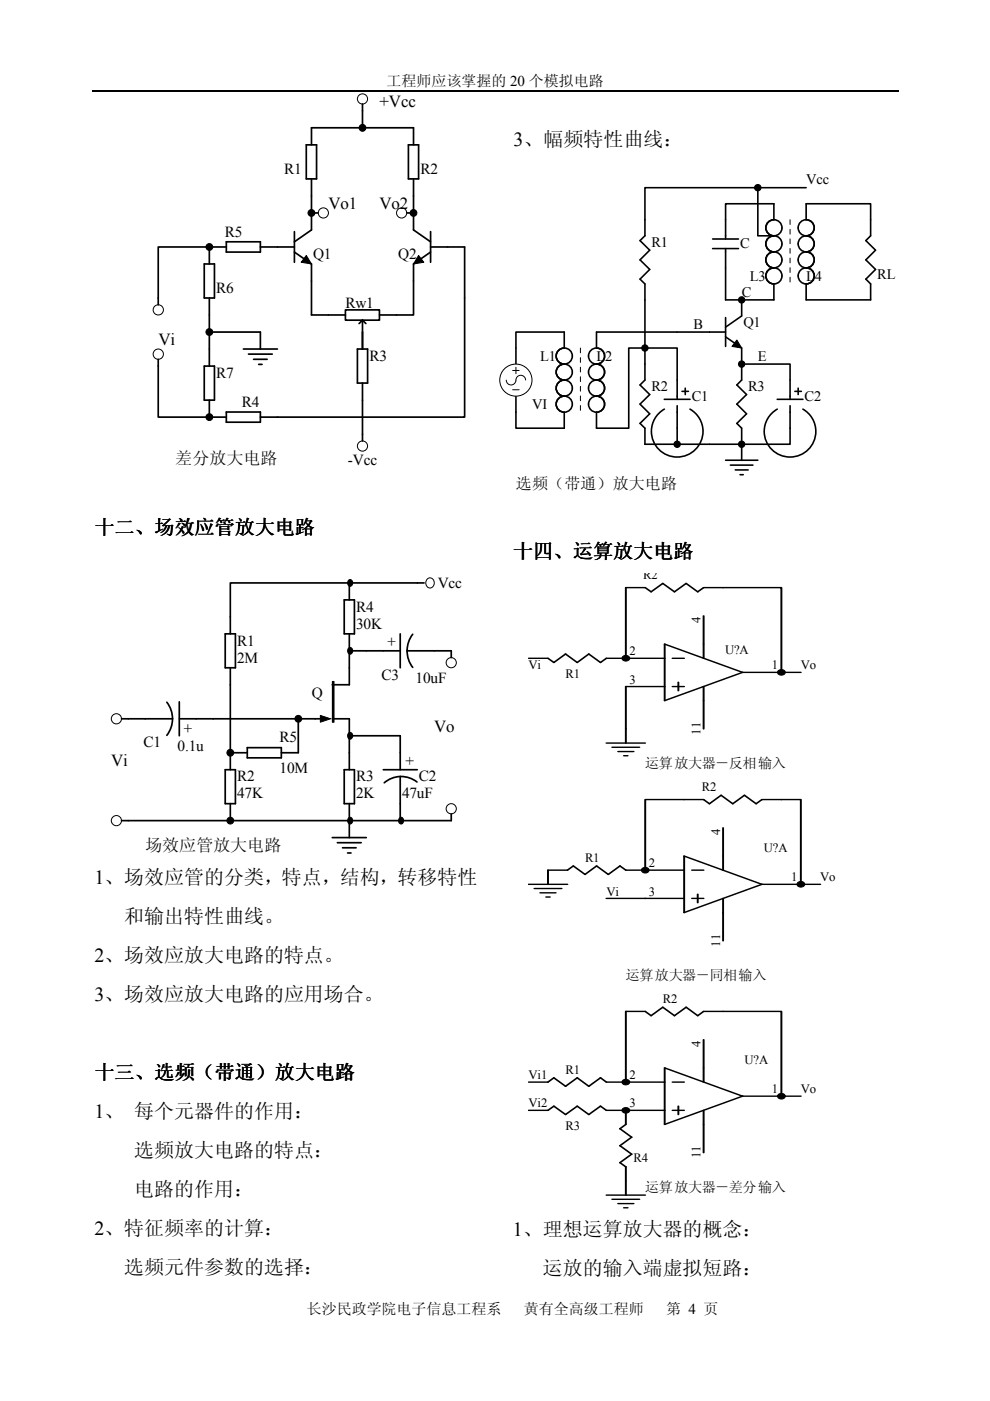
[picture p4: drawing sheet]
<svg xmlns="http://www.w3.org/2000/svg" width="210mm" height="297mm" viewBox="0 0 210 297" stroke-linecap="round" stroke-linejoin="round" font-family="sans-serif">
<path d="M19.5 19.3h171" fill="none" stroke="#000" stroke-width=".25"/>
<path d="M20 116.4h79.3v64.8h-79.3z" fill="#fff"/>
<g fill="none" stroke="#000" stroke-width=".36">
<path d="M47.8 134.4h2.1v7.2h-2.1zM73 127.2h2.1v7.2h-2.1zM74.1 123.6v3.6M74.1 134.4v10.8h-3.7M74.1 138h10.8M84.9 134.4v7.2M86.3 138l.3 1.8 .9 1.7M86.3 138h9.4v1.4M87.5 134.5l-.9 1.6-.3 1.9M89.9 123.6h-41.1v10.8M25.8 152.4h10.8M35.4 148.9l.9 1.6 .3 1.9"/>
<path d="M36.6 152.4l-.3 1.9-.9 1.6M38 152.4h30.6M38 148.8v7.2M48.8 159.6h3.6M48.8 141.6v21.6M52.4 158.5h7.2v2.2h-7.2zM63.2 152.4v7.2h-3.6M70.4 152.4h3.7v3.6M47.8 163.2h2.1v7.2h-2.1zM48.8 170.4v3.6M70.4 177.6h7.3M71.5 178.7h5.1"/>
<path d="M72.6 179.7h2.9M73 163.2h2.1v7.2h-2.1zM74.1 163.2v-7.2h10.8v7.2M74.1 170.4v7.2M81.3 163.2h7.2M84.9 164.6a5.5 5.5 0 0 1 3.5 1.2M84.9 164.6l-1.8 .4-1.6 1M84.9 164.6v9.4M95.7 172.6v1.4h-69.9M73.7 180.8h.7"/>
</g>
<path d="M70.7 144.5v8.6" fill="none" stroke="#000" stroke-width=".34"/>
<g fill="none" stroke="#000" stroke-width=".21">
<path d="M73.9 137.5a.64 .64 0 0 1 .8 .1 .64 .64 0 0 1-.1 .9 .64 .64 0 0 1-.9-.1 .64 .64 0 0 1 .2-.9zM73.9 123.1a.64 .64 0 0 1 .8 .1 .64 .64 0 0 1-.1 .9 .64 .64 0 0 1-.9-.1 .64 .64 0 0 1 .2-.9zM90.5 122.8a.99 .99 0 0 1 1.4 .2 .99 .99 0 0 1-.1 1.4 .99 .99 0 0 1-1.4-.2 .99 .99 0 0 1 .1-1.4zM67.9 151.7l2.2 .7-2.2 .7zM70.5 144.5h.3v8.6h-.3zM73.9 155.5a.64 .64 0 0 1 .8 .1 .64 .64 0 0 1-.1 .9 .64 .64 0 0 1-.9-.1 .64 .64 0 0 1 .2-.9zM73.9 173.5a.63 .63 0 0 1 .8 .1 .63 .63 0 0 1-.1 .9 .63 .63 0 0 1-.9-.1 .63 .63 0 0 1 .2-.9zM84.7 173.5a.63 .63 0 0 1 .8 .1 .63 .63 0 0 1-.1 .9 .63 .63 0 0 1-.9-.1 .63 .63 0 0 1 .2-.9z"/>
<circle cx="24.7" cy="152.4" r="1.08"/>
<circle cx="48.8" cy="159.6" r=".72"/>
<circle cx="63.2" cy="152.4" r=".72"/>
<circle cx="95.7" cy="140.5" r="1.08"/>
<circle cx="24.7" cy="174" r="1.08"/>
<circle cx="48.8" cy="174" r=".72"/>
<circle cx="95.7" cy="171.5" r="1.08"/>
</g>
<g fill="#000">
<path d="M67.9 151.7l2.2 .7-2.2 .7z"/>
<path d="M73.9 137.5a.64 .64 0 0 1 .8 .1 .64 .64 0 0 1-.1 .9 .64 .64 0 0 1-.9-.1 .64 .64 0 0 1 .2-.9z" fill-rule="evenodd"/>
<path d="M73.9 123.1a.64 .64 0 0 1 .8 .1 .64 .64 0 0 1-.1 .9 .64 .64 0 0 1-.9-.1 .64 .64 0 0 1 .2-.9z" fill-rule="evenodd"/>
<path d="M73.9 155.5a.64 .64 0 0 1 .8 .1 .64 .64 0 0 1-.1 .9 .64 .64 0 0 1-.9-.1 .64 .64 0 0 1 .2-.9z" fill-rule="evenodd"/>
<path d="M73.9 173.5a.63 .63 0 0 1 .8 .1 .63 .63 0 0 1-.1 .9 .63 .63 0 0 1-.9-.1 .63 .63 0 0 1 .2-.9z" fill-rule="evenodd"/>
<path d="M84.7 173.5a.63 .63 0 0 1 .8 .1 .63 .63 0 0 1-.1 .9 .63 .63 0 0 1-.9-.1 .63 .63 0 0 1 .2-.9z" fill-rule="evenodd"/>
<circle cx="48.8" cy="159.6" r=".72"/>
<circle cx="63.2" cy="152.4" r=".72"/>
<circle cx="48.8" cy="174" r=".72"/>
</g>
<path d="M26.4 19.9h79.3v79.4h-79.3z" fill="#fff"/>
<g fill="none" stroke="#000" stroke-width=".36">
<path d="M64.9 30.7h2.2v7.2h-2.2zM66 30.7v-3.6h21.7v3.6M66 37.9v10.8l-3.6 2.6M76.9 22.1v5M86.6 30.7h2.2v7.2h-2.2zM87.7 37.9v10.8l3.6 2.6M43.3 56h2.2v7.2h-2.2zM44.4 52.4h-10.9v12.2M44.4 52.4h3.6M44.4 52.4v3.6M48 51.3h7.2v2.1h-7.2zM55.2 52.4h7.2"/>
<path d="M62.4 53.4l3.6 2.6v10.8h7.2M62.4 49.1v6.5M66 45.1h1.5M86.2 45.1h1.5M91.3 53.4l-3.6 2.6v10.8h-7.2M91.3 52.4h7.2v36h-43.3M91.3 49.1v6.5M33.5 76.2v12.2h10.9M43.3 77.6h2.2v7.2h-2.2zM44.4 70.4h10.8v3.6M44.4 63.2v14.4M51.6 74h7.2"/>
<path d="M52.7 75.1h5M53.8 76.2h2.8M54.8 77.3h.8M73.2 65.7h7.3v2.2h-7.3zM75.8 74h2.1v7.2h-2.1zM76.9 67.9v6.1M76.9 67.9l-.8 .7M76.9 67.9l.7 .7M44.4 88.4h3.6M44.4 84.8v3.6M48 87.4h7.2v2.1h-7.2zM76.9 81.2v12.3"/>
</g>
<g fill="#000">
<path d="M64.9 54.2l1.1 1.8-2.1-.4zM88.8 54.2l1.1 1.4-2.2 .4z"/>
<circle cx="76.9" cy="27.1" r=".72"/>
<circle cx="44.4" cy="52.4" r=".72"/>
<circle cx="66" cy="45.1" r=".72"/>
<circle cx="87.7" cy="45.1" r=".72"/>
<circle cx="44.4" cy="70.4" r=".72"/>
<circle cx="44.4" cy="88.4" r=".72"/>
</g>
<g fill="none" stroke="#000" stroke-width=".21">
<path d="M64.9 54.2l1.1 1.8-2.1-.4zM88.8 54.2l1.1 1.4-2.2 .4z"/>
<circle cx="76.9" cy="27.1" r=".72"/>
<circle cx="76.9" cy="21" r="1.08"/>
<circle cx="44.4" cy="52.4" r=".72"/>
<circle cx="66" cy="45.1" r=".72"/>
<circle cx="68.6" cy="45.1" r="1.08"/>
<circle cx="85.2" cy="45.1" r="1.08"/>
<circle cx="87.7" cy="45.1" r=".72"/>
<circle cx="33.6" cy="75.1" r="1.09"/>
<circle cx="33.6" cy="65.7" r="1.09"/>
<circle cx="44.4" cy="70.4" r=".72"/>
<circle cx="44.4" cy="88.4" r=".72"/>
<circle cx="76.9" cy="94.6" r="1.08"/>
</g>
<path d="M102.6 36.4h88.9v68h-88.9z" fill="#fff"/>
<path d="M136.7 46.6v3.4l-1 1 2.1 2-2.1 2.1 2.1 2-2.1 2.1 1 1v3.4M184.6 46.6v3.4l-1 1 2 2-2 2.1 2 2-2 2.1 1 1v3.4M109.4 73.8v3.4M136.7 77.2v3.4l-1 1 2.1 2.1-2.1 2 2.1 2-2.1 2.1 1 1v3.4M150.4 70.4h3.4M153.8 71.4l3.4 2.4v6.8l-1 1 2.1 2.1-2.1 2 2.1 2-2.1 2.1 1 1v3.4M153.8 67.3v6.1M157.2 63.6v3.4l-3.4 2.4M109.4 84v3.4" fill="none" stroke="#000" stroke-width=".34"/>
<path d="M156.2 72.1l1 1.7-2-.4z" fill="#000"/>
<path d="M156.2 72.1l1 1.7-2-.4z" fill="none" stroke="#000" stroke-width=".21"/>
<circle cx="109.4" cy="80.6" r="3.4" fill="#fff"/>
<g fill="none" stroke="#000" stroke-width=".21">
<path d="M108.7 78.6h1.4M109.4 77.9v1.3M107.3 80.6a1.03 1.03 0 0 0 1.1 1 1.03 1.03 0 0 0 1-1 1.03 1.03 0 0 1 1-1 1.03 1.03 0 0 1 1 1M108.7 82.6h1.4"/>
<circle cx="160.7" cy="39.8" r=".68"/>
<circle cx="136.7" cy="73.8" r=".68"/>
<circle cx="157.2" cy="77.2" r=".68"/>
<circle cx="157.2" cy="63.6" r=".68"/>
<circle cx="109.4" cy="80.6" r="3.4"/>
<circle cx="143.6" cy="94.2" r=".68"/>
<circle cx="157.2" cy="94.2" r=".68"/>
</g>
<g fill="none" stroke="#000" stroke-width=".34">
<path d="M160.7 39.8v10.2h3.4M170.9 39.8h-34.2v6.8M151.1 52.7h5.5M151.1 50.7h5.5M164.1 50a1.71 1.71 0 0 1-1.6-2.4 1.71 1.71 0 0 1 2.9-.4 1.71 1.71 0 0 1-.9 2.7 1.71 1.71 0 0 1-2.1-1.4 1.71 1.71 0 0 1 1.7-1.9v-3.4h-10.3v7.5M164.1 50a1.7 1.7 0 0 0-1.6 2.4 1.7 1.7 0 0 0 2.9 .4 1.7 1.7 0 0 0-.9-2.7 1.71 1.71 0 0 0-2.1 1.4 1.71 1.71 0 0 0 1.7 1.9 1.7 1.7 0 0 0-1.5 2.4 1.7 1.7 0 0 0 2.8 .4 1.7 1.7 0 0 0-.9-2.7 1.7 1.7 0 0 0-2.1 1.4 1.7 1.7 0 0 0 1.7 1.9 1.71 1.71 0 0 0-1.6 2.4 1.71 1.71 0 0 0 2.9 .4 1.71 1.71 0 0 0-.9-2.7 1.71 1.71 0 0 0-2.1 1.4 1.71 1.71 0 0 0 1.7 1.9v3.4h-10.3v-10.9M184.6 46.6v-3.4h-13.7v3.4a1.7 1.7 0 0 1 1.6 2.4 1.7 1.7 0 0 1-2.9 .4 1.7 1.7 0 0 1 .9-2.8 1.71 1.71 0 0 1 2.1 1.5 1.71 1.71 0 0 1-1.7 1.9 1.7 1.7 0 0 1 1.6 2.4 1.7 1.7 0 0 1-2.9 .4 1.7 1.7 0 0 1 .9-2.7 1.7 1.7 0 0 1 2.1 1.4 1.7 1.7 0 0 1-1.7 1.9 1.7 1.7 0 0 1 1.6 2.4 1.7 1.7 0 0 1-2.9 .4 1.7 1.7 0 0 1 .9-2.7 1.7 1.7 0 0 1 2.1 1.4 1.7 1.7 0 0 1-1.7 1.9 1.7 1.7 0 0 1 1.6 2.4 1.7 1.7 0 0 1-2.9 .4 1.7 1.7 0 0 1 .9-2.7 1.71 1.71 0 0 1 2.1 1.4 1.71 1.71 0 0 1-1.7 1.9v3.4h13.7M109.4 73.8v-3.4h10.2v3.4a1.71 1.71 0 0 0-1.5 2.4 1.71 1.71 0 0 0 2.8 .4 1.71 1.71 0 0 0-.8-2.8 1.71 1.71 0 0 0-2.2 1.5 1.71 1.71 0 0 0 1.7 1.9 1.69 1.69 0 0 0-1.5 2.4 1.69 1.69 0 0 0 2.8 .4 1.69 1.69 0 0 0-.8-2.7 1.7 1.7 0 0 0-2.2 1.4 1.7 1.7 0 0 0 1.7 1.9 1.7 1.7 0 0 0-1.5 2.4 1.7 1.7 0 0 0 2.8 .4 1.7 1.7 0 0 0-.8-2.8 1.71 1.71 0 0 0-2.2 1.5 1.71 1.71 0 0 0 1.7 1.9 1.7 1.7 0 0 0-1.5 2.4 1.7 1.7 0 0 0 2.8 .4 1.7 1.7 0 0 0-.8-2.8 1.71 1.71 0 0 0-2.2 1.5 1.71 1.71 0 0 0 1.7 1.9v3.4h-10.2v-3.4M136.7 63.6v13.6M150.4 70.4h-23.9v3.4a1.7 1.7 0 0 1 1.5 2.4 1.7 1.7 0 0 1-2.8 .4 1.7 1.7 0 0 1 .8-2.8 1.71 1.71 0 0 1 2.2 1.5 1.71 1.71 0 0 1-1.7 1.9 1.69 1.69 0 0 1 1.5 2.4 1.69 1.69 0 0 1-2.8 .4 1.69 1.69 0 0 1 .8-2.7 1.7 1.7 0 0 1 2.2 1.4 1.7 1.7 0 0 1-1.7 1.9 1.7 1.7 0 0 1 1.5 2.4 1.7 1.7 0 0 1-2.8 .4 1.7 1.7 0 0 1 .8-2.8 1.7 1.7 0 0 1 2.2 1.5 1.7 1.7 0 0 1-1.7 1.9 1.7 1.7 0 0 1 1.5 2.4 1.7 1.7 0 0 1-2.8 .4 1.7 1.7 0 0 1 .8-2.8 1.71 1.71 0 0 1 2.2 1.5 1.71 1.71 0 0 1-1.7 1.9v3.4h6.8v-17h10.3v10.9M157.2 77.2h10.3v7.5M140.8 84.7h5.5"/>
<path d="M140.9 86.7a5.4 5.4 0 0 0-1.5 8.3 5.4 5.4 0 0 0 8.3 0 5.4 5.4 0 0 0-1.4-8.3M143.6 86v8.2M144.6 83h1.4M145.3 82.3v1.4M153.8 97.6h6.9M154.9 98.6h4.7M155.9 99.6h2.7M157.2 94.2v3.4M164.8 84.7h5.4M164.8 86.7a5.4 5.4 0 0 0-1.5 8.3 5.4 5.4 0 0 0 8.4 0 5.4 5.4 0 0 0-1.5-8.3M167.5 86v8.2h-30.8M168.5 83h1.4"/>
<path d="M169.2 82.3v1.4M156.9 100.6h.7"/>
</g>
<path d="M167.5 46.6v13.6M123.1 73.8v13.6" fill="none" stroke="#000" stroke-width=".21" stroke-dasharray="1 1 1 1 1 1 1 1"/>
<g fill="#000">
<circle cx="160.7" cy="39.8" r=".68"/>
<circle cx="136.7" cy="73.8" r=".68"/>
<circle cx="157.2" cy="77.2" r=".68"/>
<circle cx="157.2" cy="63.6" r=".68"/>
<circle cx="143.6" cy="94.2" r=".68"/>
<circle cx="157.2" cy="94.2" r=".68"/>
</g>
<path d="M112.1 121.6h70.1v134.8h-70.1z" fill="#fff"/>
<g fill="none" stroke="#000" stroke-width=".35">
<path d="M112.1 139.6h4.1l1.2 .9 2.5-1.8 2.5 1.8 2.4-1.8 2.5 1.8 1.3-.9h12.3M132.7 139.6v-15h4.1l1.2 .9 2.5-1.8 2.5 1.8 2.5-1.8 2.4 1.8 1.3-.9h16.5v18M140.9 136.6l16.5 6-16.5 5.9zM142.6 139.6h2.5M149.2 130.6v9M128.6 157.5h8.2M129.8 158.4h5.8M131 159.3h3.3M140.9 145.6h-8.2v11.9M142.6 145.6h2.5M143.8 144.7v1.8M149.2 145.6v8.9"/>
<path d="M157.4 142.6h12.4M132.3 160.2h.8M153.3 175.5v9M112.1 187.5h8.2M113.3 188.4h5.8M114.5 189.3h3.3M115.8 190.2h.8M128.6 190.5h16.5M136.8 184.5v-15h12.4l1.2 .9 2.5-1.8 2.5 1.8 2.4-1.8 2.5 1.8 1.2-.9h8.3v18M145.1 184.5h-12.4l-1.3-.9-2.4 1.8-2.5-1.8-2.5 1.8-2.4-1.8-1.3 .9h-4.1v3M145.1 181.5l16.4 6-16.4 6zM146.7 184.5h2.5"/>
<path d="M146.7 190.5h2.5M147.9 189.6v1.8M153.3 190.5v9M161.5 187.5h12.4M112.1 229.4h4.1l1.2-.9 2.5 1.8 2.5-1.8 2.4 1.8 2.5-1.8 1.3 .9h12.3M112.1 235.4h4.1l1.2-.9 2.5 1.8 2.5-1.8 2.4 1.8 2.5-1.8 1.3 .9h12.3M132.7 229.4v-15h4.1l1.2 .9 2.5-1.7 2.5 1.7 2.5-1.7 2.4 1.7 1.3-.9h16.5v18M132.7 235.4v3l-1.3 .9 2.5 1.8-2.5 1.8 2.5 1.8-2.5 1.8 1.3 .9v6M140.9 226.4l16.5 6-16.5 6zM142.6 229.4h2.5M142.6 235.4h2.5M143.8 234.5v1.8"/>
<path d="M149.2 220.4v9M149.2 235.4v9M157.4 232.4h12.4M128.6 253.4h8.2M129.8 254.3h5.8M131 255.2h3.3M132.3 256.1h.8"/>
</g>
<g fill="#000">
<path d="M132.1 139.1a.8 .8 0 0 1 .9-.1 .8 .8 0 0 1 .5 .8 .82 .82 0 0 1-1 .4 .82 .82 0 0 1-.6-.9z" fill-rule="evenodd"/>
<path d="M165.1 142.1a.8 .8 0 0 1 .9-.1 .8 .8 0 0 1 .4 .8 .82 .82 0 0 1-.9 .4 .82 .82 0 0 1-.6-.9z" fill-rule="evenodd"/>
<path d="M136.2 184.1a.79 .79 0 0 1 .9-.2 .79 .79 0 0 1 .5 .8 .8 .8 0 0 1-1 .4 .8 .8 0 0 1-.5-.8z" fill-rule="evenodd"/>
<path d="M169.2 187.1a.8 .8 0 0 1 .9-.2 .8 .8 0 0 1 .5 .8 .82 .82 0 0 1-1 .4 .82 .82 0 0 1-.6-.8z" fill-rule="evenodd"/>
<path d="M132.1 229a.81 .81 0 0 1 .9-.1 .81 .81 0 0 1 .5 .8 .82 .82 0 0 1-1 .3 .82 .82 0 0 1-.6-.8z" fill-rule="evenodd"/>
<path d="M132.1 235a.81 .81 0 0 1 .9-.1 .81 .81 0 0 1 .5 .8 .82 .82 0 0 1-1 .3 .82 .82 0 0 1-.6-.8z" fill-rule="evenodd"/>
<path d="M165.1 232a.8 .8 0 0 1 .9-.1 .8 .8 0 0 1 .4 .7 .81 .81 0 0 1-.9 .4 .81 .81 0 0 1-.6-.8z" fill-rule="evenodd"/>
</g>
<path d="M132.1 139.1a.8 .8 0 0 1 .9-.1 .8 .8 0 0 1 .5 .8 .82 .82 0 0 1-1 .4 .82 .82 0 0 1-.6-.9zM165.1 142.1a.8 .8 0 0 1 .9-.1 .8 .8 0 0 1 .4 .8 .82 .82 0 0 1-.9 .4 .82 .82 0 0 1-.6-.9zM136.2 184.1a.79 .79 0 0 1 .9-.2 .79 .79 0 0 1 .5 .8 .8 .8 0 0 1-1 .4 .8 .8 0 0 1-.5-.8zM169.2 187.1a.8 .8 0 0 1 .9-.2 .8 .8 0 0 1 .5 .8 .82 .82 0 0 1-1 .4 .82 .82 0 0 1-.6-.8zM132.1 229a.81 .81 0 0 1 .9-.1 .81 .81 0 0 1 .5 .8 .82 .82 0 0 1-1 .3 .82 .82 0 0 1-.6-.8zM132.1 235a.81 .81 0 0 1 .9-.1 .81 .81 0 0 1 .5 .8 .82 .82 0 0 1-1 .3 .82 .82 0 0 1-.6-.8zM165.1 232a.8 .8 0 0 1 .9-.1 .8 .8 0 0 1 .4 .7 .81 .81 0 0 1-.9 .4 .81 .81 0 0 1-.6-.8z" fill="none" stroke="#000" stroke-width=".21"/>
<g font-size="4.2">
<text x="108.9" y="31.1">3、幅频特性曲线：</text>
<text x="20.1" y="113.2">十二、场效应管放大电路</text>
<text x="28.6" y="113.2">、场效应管放大电路</text>
<text x="108.8" y="118.3">十四、运算放大电路</text>
<text x="117.3" y="118.3">、运算放大电路</text>
<text x="20" y="187.5">1、场效应管的分类，特点，结构，转移特性</text>
<text x="26.4" y="195.7">和输出特性曲线。</text>
<text x="20" y="204">2、场效应放大电路的特点。</text>
<text x="20" y="212.2">3、场效应放大电路的应用场合。</text>
<text x="20.1" y="228.7">十三、选频（带通）放大电路</text>
<text x="20" y="237">1、 每个元器件的作用：</text>
<text x="28.5" y="245.3">选频放大电路的特点：</text>
<text x="28.5" y="253.5">电路的作用：</text>
<text x="20" y="261.8">2、特征频率的计算：</text>
<text x="108.8" y="262">1、理想运算放大器的概念：</text>
<text x="26.4" y="270">选频元件参数的选择：</text>
<text x="115.1" y="270.3">运放的输入端虚拟短路：</text>
</g>
<g font-size="3.6">
<text x="80.5" y="22.7">+Vcc</text>
<text x="69.6" y="44.3">Vo1</text>
<text x="80.5" y="44.3">Vo2</text>
<text x="33.6" y="73.2">Vi</text>
<text x="37.2" y="98.5">差微分分桥桥</text>
<text x="92.1" y="155.2">Vo</text>
<text x="23.6" y="162.4">Vi</text>
<text x="30.8" y="180.4">场场场二分分桥桥</text>
</g>
<text font-size="3.4" x="109.4" y="103.6">选选（带带）分分桥桥</text>
<g font-size="3.3">
<text x="60.3" y="36.8">R1</text>
<text x="89.1" y="36.8">R2</text>
<text x="47.6" y="50.2">R5</text>
<text x="66.4" y="54.9">Q1</text>
<text x="84.4" y="54.9">Q2</text>
<text x="45.8" y="62.1">R6</text>
<text x="73.3" y="65.3">Rw1</text>
<text x="78.3" y="76.5">R3</text>
<text x="45.8" y="80.1">R7</text>
<text x="51.2" y="86.2">R4</text>
<text x="73.8" y="98.5">-Vcc</text>
<text x="92.8" y="124.6">Vcc</text>
<text x="75.5" y="129.7">R4</text>
<text x="50.3" y="136.9">R1</text>
<text x="75.5" y="133.3">30K</text>
<text x="84.1" y="136.9" transform="rotate(-90 84.1 136.9)">+</text>
<text x="50.3" y="140.5">2M</text>
<text x="66.1" y="148">Q</text>
<text x="80.9" y="144.1">C3</text>
<text x="88.1" y="144.8">10uF</text>
<text x="38.8" y="153.5" transform="rotate(90 38.8 153.5)">+</text>
<text x="30.5" y="158.5">C1</text>
<text x="37.7" y="159.2">0.1u</text>
<text x="59.3" y="157.4">R5</text>
<text x="50.3" y="165.7">R2</text>
<text x="59.3" y="163.9">10M</text>
<text x="75.5" y="165.7">R3</text>
<text x="86" y="162.4">+</text>
<text x="88.8" y="165.7">C2</text>
<text x="50.3" y="169.3">47K</text>
<text x="75.5" y="169.3">2K</text>
<text x="85.2" y="169.3">47uF</text>
</g>
<g font-size="3.2">
<text x="82" y="18.2">工程师应该掌握的 20 个模拟电路</text>
<text x="65" y="278.6">长沙民政学院电子信息工程系</text>
<text x="111.1" y="278.6">黄有全高级工程师</text>
<text x="141.2" y="278.6">第 4 页</text>
</g>
<g font-size="3.1">
<text x="170.9" y="39.1">Vcc</text>
<text x="138.1" y="52.3">R1</text>
<text x="156.9" y="52.7">C</text>
<text x="159" y="59.5">L3</text>
<text x="170.9" y="59.5">L4</text>
<text x="186" y="59.1">RL</text>
<text x="157.3" y="62.9">C</text>
<text x="147" y="69.7">B</text>
<text x="157.6" y="69.3">Q1</text>
<text x="114.5" y="76.5">L1</text>
<text x="126.5" y="76.5">L2</text>
<text x="160.7" y="76.5">E</text>
<text x="138.1" y="82.9">R2</text>
<text x="158.6" y="82.9">R3</text>
<text x="112.8" y="86.7">VI</text>
<text x="146.7" y="85">C1</text>
<text x="170.6" y="85">C2</text>
</g>
<g font-size="3">
<text x="136.8" y="162.8">运运分分电－反反反反</text>
<text x="132.7" y="207.8">运运分分电－同反反反</text>
<text x="136.8" y="252.7">运运分分电－差微反反</text>
</g>
<g font-size="2.7">
<text x="136.4" y="122.8">R2</text>
<text x="148.5" y="132.1" transform="rotate(-90 148.5 132.1)">4</text>
<text x="112.1" y="141.9">Vi</text>
<text x="119.9" y="143.7">R1</text>
<text x="133.5" y="138.9">2</text>
<text x="153.7" y="138.6">U?A</text>
<text x="163.6" y="141.9">1</text>
<text x="169.8" y="141.9">Vo</text>
<text x="133.5" y="144.9">3</text>
<text x="148.5" y="155.8" transform="rotate(-90 148.5 155.8)">11</text>
<text x="148.8" y="167.7">R2</text>
<text x="152.7" y="177" transform="rotate(-90 152.7 177)">4</text>
<text x="124" y="182.7">R1</text>
<text x="137.6" y="183.9">2</text>
<text x="162" y="180.6">U?A</text>
<text x="128.6" y="189.9">Vi</text>
<text x="137.6" y="189.9">3</text>
<text x="167.7" y="186.9">1</text>
<text x="173.9" y="186.9">Vo</text>
<text x="152.7" y="200.7" transform="rotate(-90 152.7 200.7)">11</text>
<text x="140.5" y="212.6">R2</text>
<text x="148.5" y="222" transform="rotate(-90 148.5 222)">4</text>
<text x="119.9" y="227.6">R1</text>
<text x="157.9" y="225.5">U?A</text>
<text x="112.1" y="228.8">Vi1</text>
<text x="133.5" y="228.8">2</text>
<text x="163.6" y="231.8">1</text>
<text x="169.8" y="231.8">Vo</text>
<text x="112.1" y="234.8">Vi2</text>
<text x="119.9" y="239.6">R3</text>
<text x="133.5" y="234.8">3</text>
<text x="148.5" y="245.6" transform="rotate(-90 148.5 245.6)">11</text>
<text x="134.3" y="246.5">R4</text>
</g>
</svg>
